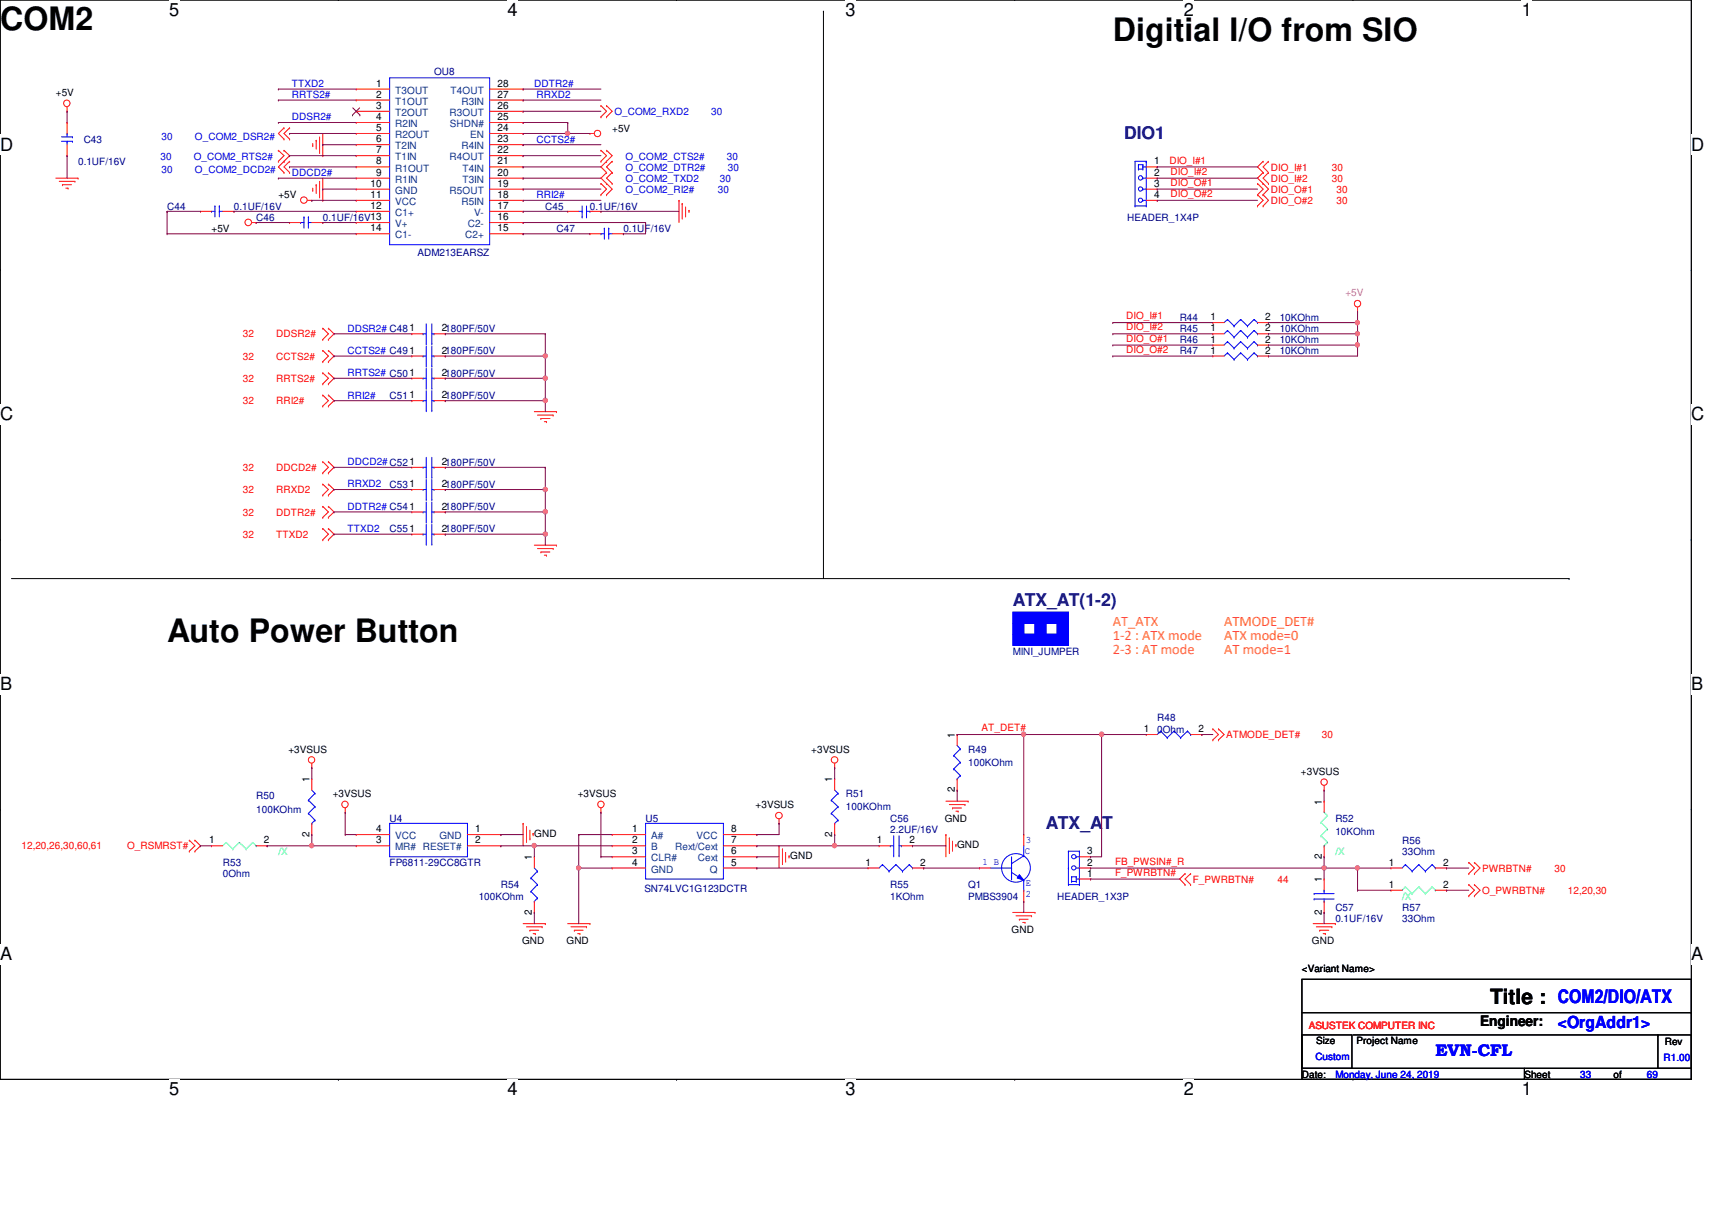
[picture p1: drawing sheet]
<svg xmlns="http://www.w3.org/2000/svg" width="297mm" height="210mm" viewBox="0 0 297 210" stroke-linecap="round" stroke-linejoin="round" font-family="sans-serif">
<path d="M0 0h293.5v187.2h-293.5z" fill="none" stroke="#000" stroke-width=".17"/>
<g fill="#fff">
<path d="M29.4 0h1.7v3.5h-1.7z"/>
<path d="M29.4 187.2h1.7v3.5h-1.7z"/>
</g>
<path d="M58.7 0h.1M58.7 187.2h.1" fill="none" stroke="#000" stroke-width=".17"/>
<g fill="#fff">
<path d="M88 0h1.8v3.5h-1.8z"/>
<path d="M88 187.2h1.8v3.5h-1.8z"/>
</g>
<path d="M117.4 0h.1M117.4 187.2h.1" fill="none" stroke="#000" stroke-width=".17"/>
<g fill="#fff">
<path d="M146.7 0h1.8v3.5h-1.8z"/>
<path d="M146.7 187.2h1.8v3.5h-1.8z"/>
</g>
<path d="M176.1 0h.1M176.1 187.2h.1" fill="none" stroke="#000" stroke-width=".17"/>
<g fill="#fff">
<path d="M205.4 0h1.7v3.5h-1.7z"/>
<path d="M205.4 187.2h1.7v3.5h-1.7z"/>
</g>
<path d="M234.7 0h.1M234.7 187.2h.1" fill="none" stroke="#000" stroke-width=".17"/>
<g fill="#fff">
<path d="M264.1 0h1.7v3.5h-1.7z"/>
<path d="M264.1 187.2h1.7v3.5h-1.7z"/>
<path d="M0 23.4h2.3v3.4h-2.3z"/>
<path d="M293.5 23.4h2.2v3.4h-2.2z"/>
<path d="M0 70.1h2.3v3.5h-2.3z"/>
<path d="M293.5 70.1h2.2v3.5h-2.2z"/>
</g>
<path d="M0 46.8h.1M293.5 46.8h.1" fill="none" stroke="#000" stroke-width=".17"/>
<g fill="#fff">
<path d="M0 117h2.1v3.4h-2.1z"/>
<path d="M293.5 117h2v3.4h-2z"/>
</g>
<path d="M0 93.6h.1M293.5 93.6h.1" fill="none" stroke="#000" stroke-width=".17"/>
<g fill="#fff">
<path d="M0 163.8h2.1v3.5h-2.1z"/>
<path d="M293.5 163.8h2v3.5h-2z"/>
</g>
<g fill="none" stroke="#000" stroke-width=".17">
<path d="M142.9 1.9h.1M142.9 1.9v98.5M2 100.4h270.2M272.2 100.4h.1M0 140.4h.1M293.5 140.4h.1M225.9 169.9h67.6v15.4h-67.6zM225.9 179.5h8.7v5.8h-8.7zM225.9 175.7h67.6M234.8 179.5h52.9M287.7 179.5h5.8v5.8h-5.8zM287.7 179.5h.1"/>
<path d="M293.5 175.7h.1M225.9 185.3h38.6v1.9h-38.6zM264.5 185.3h29v1.9h-29z"/>
</g>
<g fill="none" stroke="#f00" stroke-width=".17">
<path d="M11.6 19.3h.1M11.6 18.5v.8M104.3 18.3h.1M104.3 18.3l.9 1-.9 1M105.2 18.3h.1M105.2 18.3l1 1-1 1M9.7 30.9h3.8M10.3 31.5h2.7M10.8 32h.1M10.8 32h1.6M11.4 32.6h.4M11.6 27h.1"/>
<path d="M11.6 21.3h.1M11.6 21.3v1.9M11.6 25.1v1.9M11.8 32.6h.1M13 31.5h.1M13.5 30.9h.1M43.7 38.6h.7M44.4 38.6h.1M48.3 28h.1M48.3 26.1h.1M48.3 26.1l1 .9-1 1M49.3 28h.1"/>
<path d="M49.3 29.9h.1M49.3 26.1h.1M49.3 22.2h.1M49.3 24.1h.1M49.3 26.1l.9 .9-1.9 2 1 .9M49.3 22.2l-1 1 1 .9M50.2 28h.1M50.2 29.9h.1M50.2 22.2h.1M50.2 24.1h.1M50.2 38.6h.1M50.2 38.6h2"/>
<path d="M50.2 28l-.9 1 .9 .9M50.2 22.2l-.9 1 .9 .9M53.3 34.8h.8M54.1 34.8h.1M54.1 38.6h1.9M54.3 33h.1M54.3 25.3h.1M54.3 24.9v.4M54.3 32.6v.4M54.9 32h.1M54.9 24.3h.1M54.9 24.3v1.6"/>
<path d="M54.9 32v1.6M55.5 34.2h.1M55.5 26.5h.1M55.5 23.7v2.8M55.5 31.5v2.7M56 34.8h.1M56 27h.1M56 38.6h.1M56 23.2v3.8M56 30.9v3.9M102.4 23.2h.1M102.4 23.2h.7"/>
<path d="M104.3 20.3h.1M104.3 33.8h.1M104.3 31.8h.1M104.3 28h.1M104.3 26.1h.1M104.3 31.8l.9 1-.9 1M104.3 26.1l.9 .9-.9 1M105.2 29.9h.1M105.2 28h.1M105.2 31.8h.1M105.2 20.3h.1M105.2 33.8h.1"/>
<path d="M105.2 26.1h.1M105.2 31.8l1 1-1 1M105.2 26.1l1 .9-1.9 2 .9 .9M105.2 29.9l-.9 1 .9 .9M106.2 28h.1M106.2 29.9h.1M106.2 31.8h.1M106.2 28l-1 1 1 .9M106.2 29.9l-1 1 1 .9M117.8 34.8h.1M117.8 34.8v3.8M118.4 35.3h.1"/>
<path d="M118.4 35.3v2.7M119 37.5h.1M119 35.9v1.6M119.5 36.5h.1M119.5 36.5v.4M198.9 34.8h1.9M198.9 30.9h1.9M198.9 29h1.9M198.9 32.8h1.9M200.8 29h.1M200.8 30.9h.1M200.8 32.8h.1"/>
<path d="M200.8 34.8h.1M218.2 35.7h.1M218.2 33.8h.1M218.2 31.8h.1M218.2 33.8l1 1-1 .9M218.2 31.8l1 1-1 1M219.2 31.8h.1M219.2 29.9h.1M219.2 35.7h.1M219.2 33.8h.1M219.2 28h.1M219.2 29.9l-1 1 1 .9"/>
<path d="M219.2 33.8l.9 1-.9 .9M219.2 31.8l.9 1-.9 1M219.2 28l-1 1 1 .9M220.1 29.9h.1M220.1 31.8h.1M220.1 28h.1M220.1 29.9l-.9 1 .9 .9M220.1 28l-.9 1 .9 .9M56 56.9h.1M56 58.9h.1M56 56.9l1 1-1 1M57 58.9h.1"/>
<path d="M57 56.9h.1M57 56.9l1 1-1 1M102.4 40.6h.1M102.4 40.6h1.9M106.2 40.6h2M108.2 40.6h.1M210.4 57.9h.1M210.4 57.9h2M218.2 57.9h1.9M220.1 57.9h.1M235.5 54.1h.1M235.5 53.3v.8"/>
<path d="M56 60.8h.1M56 62.7h.1M56 64.7h.1M56 66.6h.1M56 68.5h.1M56 70.4h.1M56 60.8l1 1-1 .9M56 64.7l1 .9-1 1M56 68.5l1 1-1 .9M57 62.7h.1M57 60.8h.1M57 66.6h.1"/>
<path d="M57 64.7h.1M57 70.4h.1M57 68.5h.1M57 60.8l1 1-1 .9M57 64.7l1 .9-1 1M57 68.5l1 1-1 .9M92.7 71.4h3.9M93.3 72h2.7M93.8 72.6h.1M93.8 72.6h1.6M94.4 73.2h.4M94.8 73.2h.1"/>
<path d="M96 72h.1M96.6 71.4h.1M56 84h.1M56 85.9h.1M56 80.1h.1M56 82h.1M56 91.7h.1M56 93.6h.1M56 87.8h.1M56 89.7h.1M56 84l1 .9-1 1M56 80.1l1 1-1 .9"/>
<path d="M56 91.7l1 1-1 .9M56 87.8l1 1-1 .9M57 85.9h.1M57 84h.1M57 82h.1M57 80.1h.1M57 93.6h.1M57 91.7h.1M57 89.7h.1M57 87.8h.1M57 84l1 .9-1 1M57 80.1l1 1-1 .9"/>
<path d="M57 91.7l1 1-1 .9M57 87.8l1 1-1 .9M92.7 94.6h3.9M93.3 95.2h2.7M93.8 95.8h.1M93.8 95.8h1.6M94.4 96.3h.4M94.8 96.3h.1M96 95.2h.1M96.6 94.6h.1M54.1 133.2h.1M54.1 132.4v.8"/>
<path d="M144.8 133.2h.1M144.8 135.1h.1M144.8 132.4v.8M144.8 135.1v2M164.1 139h3.9M164.7 139.6h2.7M167.4 139.6h.1M168 139h.1M210.4 128.4h.1M210.4 126.4h.1M210.4 126.4l1 1-1 1M211.4 128.4h.1"/>
<path d="M211.4 126.4h.1M211.4 126.4l1 1-1 1M229.7 137.1h.1M229.7 136.3v.8M32.8 147.7h.1M32.8 145.8h.1M32.8 145.8l1 .9-1 1M33.8 145.8h.1M33.8 147.7h.1M33.8 145.8l1 .9-1 1M59.9 140.9h.1M59.9 140.2v.7"/>
<path d="M90.8 142.8h.1M90.8 142.8v3.9M91.4 143.4h.1M91.4 143.4v2.7M91.9 145.5h.1M91.9 144v1.5M92.5 144.6h.1M92.5 144.6v.4M92.7 148.6h.1M92.7 158.3h.1M92.7 148.6v2M92.7 156.4v1.9"/>
<path d="M104.3 140.9h.1M104.3 140.2v.7M135.2 142.8h.1M135.2 146.7h.1M135.2 142.1v.7M135.2 146.7v3.9M135.8 147.3h.1M135.8 147.3v2.7M136.3 149.4h.1M136.3 147.9v1.5M136.9 148.5h.1M136.9 148.5v.3"/>
<path d="M144.8 144.8h.1M144.8 142.8v2M164.1 144.8h.1M164.1 144.8v3.8M164.7 145.4h.1M164.7 145.4v2.7M165.3 147.5h.1M165.3 140.2h.1M165.3 145.9v1.6M165.3 140.2h1.5M165.9 146.5h.1M165.9 146.5v.4"/>
<path d="M165.9 140.7h.3M166.2 140.7h.1M175.7 158.3h3.9M176.3 158.9h2.7M176.9 159.5h.1M176.9 159.5h1.5M179 158.9h.1M179.6 158.3h.1M205.6 151.6h.1M205.6 153.5h.1M205.6 151.6l-.9 .9 .9 1M206.6 153.5h.1"/>
<path d="M206.6 151.6h.1M206.6 151.6l-1 .9 1 1M254.8 155.4h.1M254.8 153.5h.1M254.8 151.6h.1M254.8 149.6h.1M254.8 153.5l1 .9-1 1M254.8 149.6l1 1-1 1M255.8 155.4h.1M255.8 153.5h.1M255.8 151.6h.1M255.8 149.6h.1"/>
<path d="M255.8 153.5l1 .9-1 1M255.8 149.6l1 1-1 1M90.8 160.2h3.8M91.4 160.8h2.7M91.9 161.4h.1M91.9 161.4h1.6M92.5 162h.4M92.9 162h.1M94.1 160.8h.1M94.6 160.2h.1M98.5 160.2h3.9M99.1 160.8h2.7"/>
<path d="M99.6 161.4h.1M99.6 161.4h1.6M100.2 162h.4M100.6 162h.1M101.8 160.8h.1M102.4 160.2h.1M177.5 160h.3M177.8 160h.1M227.8 160.2h3.9M228.4 160.8h2.7M229 161.4h.1M229 161.4h1.5"/>
<path d="M229.6 162h.4M230 162h.1M231.1 160.8h.1M231.7 160.2h.1"/>
<circle cx="11.6" cy="17.9" r=".56"/>
<circle cx="43.1" cy="38.6" r=".57"/>
<circle cx="52.7" cy="34.7" r=".56"/>
<circle cx="103.7" cy="23.2" r=".56"/>
<circle cx="235.5" cy="52.7" r=".56"/>
<circle cx="54" cy="131.8" r=".56"/>
<circle cx="59.8" cy="139.5" r=".56"/>
<circle cx="104.3" cy="139.5" r=".56"/>
<circle cx="144.8" cy="131.8" r=".56"/>
<circle cx="229.7" cy="135.7" r=".56"/>
<circle cx="135.2" cy="141.5" r=".56"/>
</g>
<g fill="none" stroke="#00f" stroke-width=".17">
<path d="M10.7 24.5h1.9M10.7 23.7h1.9M11.6 23.2h.1M11.6 24.5h.1M11.6 23.2v.5M11.6 24.5v.6M12.6 24.5h.1M12.6 23.7h.1M52.2 38.6h.1M52.2 38.6h.5M52.7 37.6h.1M52.7 37.6v2"/>
<path d="M53.5 37.6h.1M53.5 38.6h.1M53.5 37.6v2M53.5 38.6h.6M104.9 39.6h.1M104.9 39.6v1.9M105.6 39.6h.1M105.6 39.6v1.9M196.9 35.7h.1M196.9 35.7h2M197.5 28.6h.1M197.5 29.3h.1"/>
<path d="M197.5 28.6v.7M197.5 28.6h.8M197.5 29.3h.8M198.3 28.6h.1M198.3 29.3h.1M198.3 29h.1M198.3 30.9h.1M198.3 32.8h.1M198.3 34.8h.1M198.3 28.6v.7M198.3 29h.6M198.3 30.9h.6"/>
<path d="M198.3 32.8h.6M198.3 34.8h.6M198.9 28h.1M198.9 35.7h.1M198.9 28h-2v7.7M198.9 28v7.7M104.3 40.6h.1M104.3 40.6h.6M105.6 40.6h.1M105.6 40.6h.6M213 57.3h.1M213 57.3l1.1 1.2"/>
<path d="M213 57.3l-.6 .6M214.1 58.5h.1M215.3 57.3h.1M215.3 57.3l1.1 1.2M215.3 57.3l-1.2 1.2M216.4 58.5h.1M217.6 57.3h.1M217.6 57.3l.6 .6M217.6 57.3l-1.2 1.2M218.2 57.9h.1M177.6 108.1h2v1.9h-2zM181.5 108.1h1.9v1.9h-1.9z"/>
<path d="M144.2 138.8h.1M144.2 138.8l1.2 1.2M144.8 137.1l.6 .5M145.4 137.6h.1M145.4 140h.1M145.4 140l-1.2 1.1M145.4 137.6l-1.2 1.2M92.1 154.6h.1M92.1 152.3h.1M92.1 154.6l1.2 1.2M92.1 152.3l1.2 1.2M92.7 156.4h.1"/>
<path d="M92.7 150.6l.6 .5M93.3 155.8h.1M93.3 151.1h.1M93.3 153.5h.1M93.3 155.8l-.6 .6M93.3 153.5l-1.2 1.1M93.3 151.1l-1.2 1.2M144.2 141.1h.1M144.2 141.1l1.2 1.2M144.8 142.8h.1M145.4 142.3h.1M145.4 142.3l-.6 .5"/>
<circle cx="197.9" cy="30.9" r=".38"/>
<circle cx="197.9" cy="32.8" r=".37"/>
<circle cx="197.9" cy="34.7" r=".37"/>
</g>
<path d="M175.7 106.2h9.7v1.9h-9.7z" fill-rule="evenodd" fill="#00f"/>
<path d="M175.7 106.2h9.7v1.9h-9.7z" fill="none" stroke="#00f" stroke-width=".17"/>
<path d="M175.7 110h9.7v2h-9.7z" fill-rule="evenodd" fill="#00f"/>
<path d="M175.7 110h9.7v2h-9.7z" fill="none" stroke="#00f" stroke-width=".17"/>
<path d="M183.4 108.1h2v1.9h-2z" fill-rule="evenodd" fill="#00f"/>
<path d="M183.4 108.1h2v1.9h-2z" fill="none" stroke="#00f" stroke-width=".17"/>
<path d="M175.7 108.1h1.9v1.9h-1.9z" fill-rule="evenodd" fill="#00f"/>
<path d="M175.7 108.1h1.9v1.9h-1.9z" fill="none" stroke="#00f" stroke-width=".17"/>
<path d="M179.6 108.1h1.9v1.9h-1.9z" fill-rule="evenodd" fill="#00f"/>
<g fill="none" stroke="#00f" stroke-width=".17">
<path d="M67.6 13.5h17.4v29h-17.4zM36.7 36.7h.1M36.7 36.7h.6M37.3 35.7h.1M37.3 35.7v1.9M38.1 35.7h.1M38.1 36.7h.1M38.1 35.7v1.9M38.1 36.7h.5M100.4 36.7h.6M101 37.6h.1M101 36.7h.1"/>
<path d="M101 35.7v1.9M101.8 37.6h.1M101.8 36.7h.6M101.8 35.7v1.9M102.4 36.7h.1M73.4 57.9h.1M73.4 57.9h.6M74 59.6h.1M74 56.2v3.4M74.9 59.6h.1M74.9 56.2v3.4M74.9 57.9h.4"/>
<path d="M75.3 57.9h.1M213 59.3h.1M213 55.4h.1M213 59.3l1.1 1.1M213 59.3l-.6 .6M213 55.4l1.1 1.2M213 55.4l-.6 .6M214.1 56.6h.1M215.3 59.3h.1M215.3 55.4h.1M215.3 59.3l1.1 1.1M215.3 59.3l-1.2 1.1"/>
<path d="M215.3 55.4l1.1 1.2M215.3 55.4l-1.2 1.2M216.4 56.6h.1M217.6 59.3h.1M217.6 55.4h.1M217.6 59.3l.6 .6M217.6 59.3l-1.2 1.1M217.6 55.4l.6 .6M217.6 55.4l-1.2 1.2M218.2 59.9h.1M218.2 56h.1M73.4 61.8h.1"/>
<path d="M73.4 69.5h.1M73.4 61.8h.6M73.4 69.5h.6M74 63.5h.1M74 71.2h.1M74 60v3.5M74 67.8v3.4M74 79.3v3.5M74.9 63.5h.1M74.9 71.2h.1M74.9 60v3.5M74.9 67.8v3.4"/>
<path d="M74.9 79.3v3.5M74.9 61.8h.4M74.9 69.5h.4M75.3 61.8h.1M75.3 69.5h.1M213 61.2h.1M213 61.2l1.1 1.2M213 61.2l-.6 .6M214.1 62.4h.1M214.1 60.4h.1M215.3 61.2h.1M215.3 61.2l1.1 1.2"/>
<path d="M215.3 61.2l-1.2 1.2M216.4 62.4h.1M216.4 60.4h.1M217.6 61.2h.1M217.6 61.2l.6 .6M217.6 61.2l-1.2 1.2M218.2 61.8h.1M73.4 81.1h.1M73.4 88.8h.1M73.4 84.9h.1M73.4 92.7h.1M73.4 81.1h.6"/>
<path d="M73.4 88.8h.6M73.4 84.9h.6M73.4 92.7h.6M74 82.8h.1M74 90.6h.1M74 86.7h.1M74 94.4h.1M74 83.2v3.5M74 87.1v3.5M74 90.9v3.5M74.9 82.8h.1M74.9 90.6h.1"/>
<path d="M74.9 86.7h.1M74.9 94.4h.1M74.9 83.2v3.5M74.9 87.1v3.5M74.9 90.9v3.5M74.9 81.1h.4M74.9 88.8h.4M74.9 84.9h.4M74.9 92.7h.4M75.3 81.1h.1M75.3 88.8h.1M75.3 84.9h.1"/>
<path d="M75.3 92.7h.1M179.6 108.1h1.9v1.9h-1.9zM53.5 138.8h.1M53.5 138.8l1.1 1.2M54.1 137.1l.5 .5M54.6 137.6h.1M54.6 140h.1M54.6 140l-1.1 1.1M54.6 137.6l-1.1 1.2M165.5 133.4h.1M165.5 131.1h.1M165.5 133.4l1.1 1.1"/>
<path d="M165.5 131.1l1.1 1.1M166.1 135.1h.1M166.1 129.3l.5 .6M166.6 134.5h.1M166.6 129.9h.1M166.6 132.2h.1M166.6 134.5l-.5 .6M166.6 132.2l-1.1 1.2M166.6 129.9l-1.1 1.2M201.4 126.8h.1M201.4 126.8l1.1 1.2M201.4 126.8l-.6 .6"/>
<path d="M202.5 128h.1M203.7 126.8h.1M203.7 126.8l1.1 1.2M203.7 126.8l-1.2 1.2M204.8 128h.1M206 126.8h.1M206 126.8l.6 .6M206 126.8l-1.2 1.2M206.6 127.4h.1M53.5 141.1h.1M53.5 141.1l1.1 1.2M54.1 142.8h.1"/>
<path d="M54.6 142.3h.1M54.6 142.3l-.5 .5M67.6 142.8h13.5v5.8h-13.5zM153.1 150h.1M153.1 150l1.2 1.1M153.1 150l-.6 .6M154.3 151.1h.1M154.5 146.7h.1M154.5 146.7h.6M155.1 148.5h.1M155.1 145v3.5M155.4 150h.1"/>
<path d="M155.4 150l1.2 1.1M155.4 150l-1.1 1.1M156 148.5h.1M156 145v3.5M156 146.7h.4M156.4 146.7h.1M156.6 151.1h.1M157.8 150h.1M157.8 150l.5 .6M157.8 150l-1.2 1.1M158.3 150.6h.1M171.8 150.6h3.7"/>
<path d="M175.5 150.6h.1M175.5 152.5h.1M175.5 149.8h.1M175.5 148.6v3.9M175.5 151.3l2.1 1.4M177.6 148.5h.1M177.6 152.7h.1M177.6 154.4h.1M177.6 146.7v1.8M177.6 152.7v1.7M177.6 148.5l-2.1 1.3M228 155h.1"/>
<path d="M228 156h.1M228 155h3.5M228 156h3.5M229.7 154.4h.1M229.7 156.4h.1M229.7 154.4v.6M229.7 156v.4M243.8 150h.1M243.8 150l1.2 1.1M243.8 150l-.5 .6M245 151.1h.1M246.2 150h.1"/>
<path d="M246.2 150l1.1 1.1M246.2 150l-1.2 1.1M247.3 151.1h.1M248.5 150h.1M248.5 150l.5 .6M248.5 150l-1.2 1.1M249 150.6h.1"/>
<circle cx="176.3" cy="150.6" r="2.49"/>
</g>
<g fill="none" stroke="#f00" stroke-width=".17">
<path d="M61.8 15.5h.1M61.8 17.4h.1M61.8 19.3h.1M61.8 15.5h5.8M61.8 17.4h5.8M61.8 19.3h5.8M85 15.5h5.8M85 17.4h5.8M85 19.3h5.8M90.8 19.3h.1M90.8 17.4h.1M90.8 15.5h.1"/>
<path d="M34.8 36.7h.1M34.8 36.7h1.9M38.6 36.7h2M40.6 36.7h.1M61.8 21.3h.1M61.8 23.2h.1M61.8 25.1h.1M61.8 27h.1M61.8 29h.1M61.8 30.9h.1M61.8 32.8h.1M61.8 34.8h.1"/>
<path d="M61.8 36.7h.1M61.8 38.6h.1M61.8 21.3h5.8M61.8 23.2h5.8M61.8 25.1h5.8M61.8 27h5.8M61.8 29h5.8M61.8 30.9h5.8M61.8 32.8h5.8M61.8 34.8h5.8M61.8 36.7h5.8M61.8 38.6h5.8"/>
<path d="M85 21.3h5.8M85 23.2h5.8M85 25.1h5.8M85 27h5.8M85 29h5.8M85 30.9h5.8M85 32.8h5.8M85 34.8h5.8M85 36.7h5.8M85 38.6h5.8M90.8 38.6h.1M90.8 36.7h.1"/>
<path d="M90.8 34.8h.1M90.8 32.8h.1M90.8 30.9h.1M90.8 29h.1M90.8 27h.1M90.8 25.1h.1M90.8 23.2h.1M90.8 21.3h.1M98.5 36.7h.1M98.5 36.7h1.9M102.4 36.7h1.9M104.3 36.7h.1"/>
<path d="M61.8 40.6h.1M61.8 40.6h5.8M71.5 57.9h.1M71.5 57.9h1.9M75.3 57.9h2M77.3 57.9h.1M85 40.6h5.8M90.8 40.6h.1M210.4 59.9h.1M210.4 56h.1M210.4 59.9h2M210.4 56h2"/>
<path d="M218.2 59.9h1.9M218.2 56h1.9M220.1 59.9h.1M220.1 56h.1M71.5 61.8h.1M71.5 69.5h.1M71.5 61.8h1.9M71.5 69.5h1.9M75.3 61.8h2M75.3 69.5h2M77.3 61.8h.1M77.3 69.5h.1"/>
<path d="M210.4 61.8h.1M210.4 61.8h2M218.2 61.8h1.9M220.1 61.8h.1M71.5 81.1h.1M71.5 88.8h.1M71.5 84.9h.1M71.5 92.7h.1M71.5 81.1h1.9M71.5 88.8h1.9M71.5 84.9h1.9M71.5 92.7h1.9"/>
<path d="M75.3 81.1h2M75.3 88.8h2M75.3 84.9h2M75.3 92.7h2M77.3 81.1h.1M77.3 88.8h.1M77.3 84.9h.1M77.3 92.7h.1M54.1 135.1h.1M54.1 135.1v2M166.1 127.4h.1M166.1 137.1h.1"/>
<path d="M166.1 127.4v1.9M166.1 135.1v2M198.9 127.4h.1M198.9 127.4h1.9M206.6 127.4h1.9M208.5 127.4h.1M229.7 139h.1M229.7 139v1.9M36.7 146.7h.1M36.7 146.7h1.9M44.4 146.7h2M46.4 146.7h.1"/>
<path d="M54.1 144.8h.1M54.1 142.8v2M61.8 146.7h.1M61.8 144.8h.1M61.8 144.8h5.8M61.8 146.7h5.8M81.1 144.8h5.8M81.1 146.7h5.8M86.9 144.8h.1M86.9 146.7h.1M150.6 150.6h.1M150.6 150.6h1.9"/>
<path d="M152.5 146.7h.1M152.5 146.7h2M156.4 146.7h1.9M158.3 146.7h.1M158.3 150.6h2M160.3 150.6h.1M229.7 148.6h.1M229.7 152.5h.1M229.7 158.3h.1M229.7 146.7v1.9M229.7 152.5v1.9M229.7 156.4v1.9"/>
<path d="M241.3 154.4h.1M241.3 150.6h.1M241.3 154.4h2M241.3 150.6h2M249 154.4h2M249 150.6h2M251 154.4h.1M251 150.6h.1"/>
</g>
<path d="M61.2 19.9h.1M61.2 18.7l1.2 1.2M62.4 18.7l-1.2 1.2M62.4 19.9h.1" fill="none" stroke="#7f4000" stroke-width=".17"/>
<g fill="none" stroke="#00ff7f" stroke-width=".17">
<path d="M39.2 146.1h.1M39.2 146.1l1.2 1.2M39.2 146.1l-.6 .6M40.4 147.3h.1M41.5 146.1h.1M41.5 146.1l1.2 1.2M41.5 146.1l-1.1 1.2M42.7 147.3h.1M43.9 146.1h.1M43.9 146.1l.5 .6M43.9 146.1l-1.2 1.2M44.4 146.7h.1"/>
<path d="M229.2 145h.1M229.2 142.7h.1M229.2 145l1.1 1.1M229.2 142.7l1.1 1.1M229.7 146.7h.1M229.7 140.9l.6 .6M230.3 146.1h.1M230.3 141.5h.1M230.3 143.8h.1M230.3 146.1l-.6 .6M230.3 143.8l-1.1 1.2M230.3 141.5l-1.1 1.2"/>
<path d="M243.8 153.8h.1M243.8 153.8l1.2 1.2M243.8 153.8l-.5 .6M245 155h.1M246.2 153.8h.1M246.2 153.8l1.1 1.2M246.2 153.8l-1.2 1.2M247.3 155h.1M248.5 153.8h.1M248.5 153.8l.5 .6M248.5 153.8l-1.2 1.2M249 154.4h.1"/>
</g>
<path d="M176.9 151.7l.7 1-1.1-.4z" fill="#00f"/>
<g fill="none" stroke="#00f" stroke-width=".17">
<path d="M73.4 65.6h.1M73.4 65.6h.6M74 67.4h.1M74 63.9v3.5M74.9 67.4h.1M74.9 63.9v3.5M74.9 65.6h.4M75.3 65.6h.1M112 142.8h13.5v9.7h-13.5zM176.9 151.7l.7 1-1.1-.4zM185.4 153.5h.1M185.4 147.7h.1"/>
<path d="M185.4 150.6h.1M185.4 153.5h1.9M185.4 147.7v5.8M185.4 147.7h1.9M185.9 152.1h.1M185.9 152.9h.1M185.9 152.9h.8M185.9 152.1h.8M185.9 152.1v.8M186.7 148.6h.1M186.7 152.9h.1M186.7 152.1h.1"/>
<path d="M186.7 148.6h.6M186.7 152.5h.6M186.7 152.1v.8M186.7 150.6h.6M187.3 153.5h.1M187.3 147.7h.1M187.3 152.5h.1M187.3 150.6h.1M187.3 147.7v5.8"/>
<circle cx="186.3" cy="148.6" r=".37"/>
<circle cx="186.3" cy="150.6" r=".37"/>
</g>
<g fill="none" stroke="#f00" stroke-width=".17">
<path d="M71.5 65.6h.1M71.5 65.6h1.9M75.3 65.6h2M77.3 65.6h.1M106.2 144.8h.1M106.2 146.7h.1M106.2 148.6h.1M106.2 150.6h.1M106.2 150.6h5.8M106.2 148.6h5.8M106.2 144.8h5.8M106.2 146.7h5.8"/>
<path d="M125.5 150.6h5.8M125.5 148.6h5.8M125.5 144.8h5.8M125.5 146.7h5.8M131.3 150.6h.1M131.3 148.6h.1M131.3 146.7h.1M131.3 144.8h.1M169.9 150.6h.1M169.9 150.6h1.9M177.6 144.8h.1M177.6 156.4h.1"/>
<path d="M177.6 144.8v1.9M177.6 154.4v2M187.3 150.6h1.9M187.3 152.5h1.9M187.3 148.6h1.9M189.2 150.6h.1M189.2 152.5h.1M189.2 148.6h.1"/>
</g>
<path d="M193.1 57.9h.1M193.1 57.9h17.3M235.5 59.9h.1M235.5 54.1h.1M235.5 57.9h.1M235.5 54.1v1.9M235.5 57.9v3.9" fill="none" stroke="#7f0040" stroke-width=".17"/>
<circle cx="235.5" cy="59.8" r=".38" fill="#f0f"/>
<circle cx="235.5" cy="59.8" r=".38" fill="none" stroke="#f0f" stroke-width=".17"/>
<circle cx="235.5" cy="57.9" r=".37" fill="#f0f"/>
<circle cx="235.5" cy="57.9" r=".37" fill="none" stroke="#f0f" stroke-width=".17"/>
<path d="M193.1 56h.1M193.1 59.9h.1M193.1 56h17.3M193.1 59.9h17.3M220.1 56h.1M220.1 56h15.4M235.5 56h.1M235.5 56v1.9M220.1 61.8h.1M220.1 61.8h15.4" fill="none" stroke="#7f0040" stroke-width=".17"/>
<circle cx="235.5" cy="56" r=".38" fill="#f0f"/>
<circle cx="235.5" cy="56" r=".38" fill="none" stroke="#f0f" stroke-width=".17"/>
<g fill="none" stroke="#7f0040" stroke-width=".17">
<path d="M11.6 19.3h.1M11.6 19.3v2M48.3 15.5h.1M48.3 17.4h.1M48.3 17.4h13.5M48.3 15.5h13.5M90.8 17.4h.1M90.8 15.5h.1M90.8 19.3h.1M90.8 17.4h13.5M90.8 15.5h13.5M90.8 19.3h13.5"/>
<path d="M11.6 27h.1M11.6 27v3.9M29 36.7h.1M29 36.7h5.8M29 36.7v3.9M40.6 36.7h.1M40.6 36.7h21.2M44.4 38.6h.1M44.4 38.6h5.8M48.3 21.3h.1M48.3 30.9h.1M48.3 30.9h13.5"/>
<path d="M48.3 21.3h13.5M50.2 29h.1M50.2 27h.1M50.2 23.2h.1M50.2 29h11.6M50.2 27h11.6M50.2 23.2h11.6M54.1 34.8h.1M54.1 34.8h7.7M56 32.8h.1M56 25.1h.1M56 38.6h.1"/>
<path d="M56 32.8h5.8M56 25.1h5.8M56 38.6h5.8M90.8 29h.1M90.8 32.8h.1M90.8 34.8h.1M90.8 30.9h.1M90.8 36.7h.1M90.8 27h.1M90.8 23.2h.1M90.8 25.1h.1M90.8 38.6h.1"/>
<path d="M90.8 21.3h.1M90.8 29h13.5M90.8 30.9h13.5M90.8 32.8h13.5M90.8 34.8h13.5M90.8 21.3h7.7M90.8 36.7h7.7M90.8 25.1h13.5M90.8 38.6h21.2M90.8 27h13.5M90.8 23.2h11.6M98.5 23.2h.1"/>
<path d="M104.3 36.7h.1M104.3 36.7h13.5M112 38.6h.1M112 38.6v2h-3.8M200.8 29h.1M200.8 30.9h.1M200.8 32.8h.1M200.8 34.8h.1M200.8 29h17.4M200.8 30.9h17.4M200.8 32.8h17.4M200.8 34.8h17.4"/>
<path d="M29 40.6h.1M29 40.6h32.8M58 57.9h.1M58 57.9h13.5M90.8 40.6h.1M90.8 40.6h11.6M108.2 40.6h.1M220.1 59.9h.1M220.1 57.9h.1M220.1 59.9h15.4M220.1 57.9h15.4M58 65.6h.1"/>
<path d="M58 69.5h.1M58 61.8h.1M58 61.8h13.5M58 65.6h13.5M58 69.5h13.5M193.1 61.8h.1M193.1 61.8h17.3M58 88.8h.1M58 81.1h.1M58 84.9h.1M58 92.7h.1M58 88.8h13.5"/>
<path d="M58 81.1h13.5M58 84.9h13.5M58 92.7h13.5"/>
</g>
<circle cx="98.5" cy="23.1" r=".37" fill="#f0f"/>
<circle cx="98.5" cy="23.1" r=".37" fill="none" stroke="#f0f" stroke-width=".17"/>
<path d="M98.5 21.3h.1M98.5 21.3v1.9M94.6 57.9h.1M94.6 57.9v3.9M77.3 65.6h.1M77.3 69.5h.1M77.3 65.6h17.3M77.3 69.5h17.3M94.6 69.5h.1M94.6 69.5v1.9" fill="none" stroke="#7f0040" stroke-width=".17"/>
<circle cx="94.6" cy="69.5" r=".38" fill="#f0f"/>
<circle cx="94.6" cy="69.5" r=".38" fill="none" stroke="#f0f" stroke-width=".17"/>
<path d="M77.3 61.8h.1M77.3 61.8h17.3M94.6 61.8h.1M94.6 61.8v3.8" fill="none" stroke="#7f0040" stroke-width=".17"/>
<circle cx="94.6" cy="61.7" r=".37" fill="#f0f"/>
<circle cx="94.6" cy="61.7" r=".37" fill="none" stroke="#f0f" stroke-width=".17"/>
<path d="M94.6 65.6h.1M94.6 65.6v3.9" fill="none" stroke="#7f0040" stroke-width=".17"/>
<circle cx="94.6" cy="65.6" r=".38" fill="#f0f"/>
<circle cx="94.6" cy="65.6" r=".38" fill="none" stroke="#f0f" stroke-width=".17"/>
<path d="M77.3 57.9h.1M77.3 57.9h17.3M94.6 92.7h.1M94.6 92.7v1.9" fill="none" stroke="#7f0040" stroke-width=".17"/>
<circle cx="94.6" cy="92.6" r=".37" fill="#f0f"/>
<circle cx="94.6" cy="92.6" r=".37" fill="none" stroke="#f0f" stroke-width=".17"/>
<path d="M94.6 81.1h.1M94.6 81.1v3.8" fill="none" stroke="#7f0040" stroke-width=".17"/>
<circle cx="94.6" cy="84.9" r=".38" fill="#f0f"/>
<circle cx="94.6" cy="84.9" r=".38" fill="none" stroke="#f0f" stroke-width=".17"/>
<path d="M77.3 84.9h.1M77.3 88.8h.1M77.3 84.9h17.3M94.6 84.9h.1M94.6 84.9v3.9h-17.3" fill="none" stroke="#7f0040" stroke-width=".17"/>
<circle cx="94.6" cy="88.8" r=".38" fill="#f0f"/>
<circle cx="94.6" cy="88.8" r=".38" fill="none" stroke="#f0f" stroke-width=".17"/>
<g fill="none" stroke="#7f0040" stroke-width=".17">
<path d="M77.3 92.7h.1M77.3 81.1h.1M77.3 81.1h17.3M94.6 88.8h.1M94.6 88.8v3.9h-17.3M54.1 133.2h.1M54.1 133.2v1.9M229.7 137.1h.1M229.7 137.1v1.9M34.8 146.7h.1M34.8 146.7h1.9M46.4 146.7h.1"/>
<path d="M54.1 144.8h.1M54.1 144.8v1.9h-7.7M229.7 158.3h.1M229.7 158.3v1.9"/>
</g>
<circle cx="54.1" cy="146.7" r=".38" fill="#f0f"/>
<circle cx="54.1" cy="146.7" r=".38" fill="none" stroke="#f0f" stroke-width=".17"/>
<path d="M54.1 146.7h.1M54.1 146.7h7.7M59.9 144.8h.1M59.9 140.9h.1M59.9 144.8h1.9M59.9 140.9v3.9M86.9 144.8h.1M86.9 146.7h.1M86.9 144.8h3.9M86.9 146.7h5.8M92.7 146.7h.1M92.7 146.7v1.9" fill="none" stroke="#7f0040" stroke-width=".17"/>
<circle cx="92.7" cy="146.7" r=".38" fill="#f0f"/>
<circle cx="92.7" cy="146.7" r=".38" fill="none" stroke="#f0f" stroke-width=".17"/>
<path d="M92.7 146.7h.1M92.7 158.3h.1M92.7 146.7h13.5M92.7 158.3v1.9M100.4 144.8h.1M100.4 144.8h5.8M100.4 144.8v5.8" fill="none" stroke="#7f0040" stroke-width=".17"/>
<circle cx="100.4" cy="150.6" r=".37" fill="#f0f"/>
<circle cx="100.4" cy="150.6" r=".37" fill="none" stroke="#f0f" stroke-width=".17"/>
<g fill="none" stroke="#7f0040" stroke-width=".17">
<path d="M144.8 133.2h.1M144.8 133.2v1.9M100.4 150.6h.1M100.4 150.6h5.8M100.4 150.6v9.6M104.3 148.6h.1M104.3 140.9h.1M104.3 148.6h1.9M104.3 140.9v7.7M131.3 144.8h.1M131.3 146.7h.1M131.3 146.7h21.2"/>
<path d="M135.2 142.8h.1M135.2 142.8v2h-3.9M144.8 144.8h.1M144.8 146.7h.1M144.8 144.8v1.9"/>
</g>
<circle cx="144.8" cy="146.7" r=".38" fill="#f0f"/>
<circle cx="144.8" cy="146.7" r=".38" fill="none" stroke="#f0f" stroke-width=".17"/>
<path d="M177.6 127.4h.1M177.6 127.4v17.4M131.3 148.6h.1M131.3 150.6h.1M131.3 148.6h3.9M131.3 150.6h19.3M158.3 146.7h.1M158.3 146.7h5.8M160.3 150.6h.1M160.3 150.6h9.6M177.6 156.4h.1M177.6 156.4v1.9" fill="none" stroke="#7f0040" stroke-width=".17"/>
<circle cx="177.6" cy="127.4" r=".38" fill="#f0f"/>
<circle cx="177.6" cy="127.4" r=".38" fill="none" stroke="#f0f" stroke-width=".17"/>
<path d="M191.1 127.4h.1M191.1 127.4v21.2h-1.9M189.2 148.6h.1" fill="none" stroke="#7f0040" stroke-width=".17"/>
<circle cx="191.1" cy="127.4" r=".38" fill="#f0f"/>
<circle cx="191.1" cy="127.4" r=".38" fill="none" stroke="#f0f" stroke-width=".17"/>
<path d="M189.2 150.6h.1M189.2 150.6h40.5" fill="none" stroke="#7f0040" stroke-width=".17"/>
<circle cx="229.7" cy="150.6" r=".37" fill="#f0f"/>
<circle cx="229.7" cy="150.6" r=".37" fill="none" stroke="#f0f" stroke-width=".17"/>
<path d="M229.7 148.6h.1M229.7 150.6h.1M229.7 148.6v2M229.7 150.6h5.8" fill="none" stroke="#7f0040" stroke-width=".17"/>
<circle cx="235.5" cy="150.6" r=".37" fill="#f0f"/>
<circle cx="235.5" cy="150.6" r=".37" fill="none" stroke="#f0f" stroke-width=".17"/>
<g fill="none" stroke="#7f0040" stroke-width=".17">
<path d="M166.1 137.1h.1M166.1 127.4h.1M166.1 137.1v1.9M166.1 127.4h32.8M177.6 127.4h.1M191.1 127.4h.1M208.5 127.4h.1M208.5 127.4h1.9M189.2 152.5h.1M189.2 152.5h15.5M229.7 150.6h.1M229.7 150.6v1.9"/>
<path d="M235.5 154.4h.1M235.5 150.6h.1M235.5 154.4h5.8M235.5 150.6v3.8M235.5 150.6h5.8M251 150.6h.1M251 154.4h.1M251 154.4h3.8M251 150.6h3.8"/>
</g>
<circle cx="235.5" cy="59.8" r=".38" fill="#f0f"/>
<circle cx="235.5" cy="59.8" r=".38" fill="none" stroke="#f0f" stroke-width=".17"/>
<circle cx="235.5" cy="57.9" r=".37" fill="#f0f"/>
<circle cx="235.5" cy="57.9" r=".37" fill="none" stroke="#f0f" stroke-width=".17"/>
<circle cx="235.5" cy="56" r=".38" fill="#f0f"/>
<circle cx="235.5" cy="56" r=".38" fill="none" stroke="#f0f" stroke-width=".17"/>
<circle cx="98.5" cy="23.1" r=".37" fill="#f0f"/>
<circle cx="98.5" cy="23.1" r=".37" fill="none" stroke="#f0f" stroke-width=".17"/>
<circle cx="94.6" cy="69.5" r=".38" fill="#f0f"/>
<circle cx="94.6" cy="69.5" r=".38" fill="none" stroke="#f0f" stroke-width=".17"/>
<circle cx="94.6" cy="61.7" r=".37" fill="#f0f"/>
<circle cx="94.6" cy="61.7" r=".37" fill="none" stroke="#f0f" stroke-width=".17"/>
<circle cx="94.6" cy="65.6" r=".38" fill="#f0f"/>
<circle cx="94.6" cy="65.6" r=".38" fill="none" stroke="#f0f" stroke-width=".17"/>
<circle cx="94.6" cy="92.6" r=".37" fill="#f0f"/>
<circle cx="94.6" cy="92.6" r=".37" fill="none" stroke="#f0f" stroke-width=".17"/>
<circle cx="94.6" cy="84.9" r=".38" fill="#f0f"/>
<circle cx="94.6" cy="84.9" r=".38" fill="none" stroke="#f0f" stroke-width=".17"/>
<circle cx="94.6" cy="88.8" r=".38" fill="#f0f"/>
<circle cx="94.6" cy="88.8" r=".38" fill="none" stroke="#f0f" stroke-width=".17"/>
<circle cx="54.1" cy="146.7" r=".38" fill="#f0f"/>
<circle cx="54.1" cy="146.7" r=".38" fill="none" stroke="#f0f" stroke-width=".17"/>
<circle cx="92.7" cy="146.7" r=".38" fill="#f0f"/>
<circle cx="92.7" cy="146.7" r=".38" fill="none" stroke="#f0f" stroke-width=".17"/>
<circle cx="100.4" cy="150.6" r=".37" fill="#f0f"/>
<circle cx="100.4" cy="150.6" r=".37" fill="none" stroke="#f0f" stroke-width=".17"/>
<circle cx="144.8" cy="146.7" r=".38" fill="#f0f"/>
<circle cx="144.8" cy="146.7" r=".38" fill="none" stroke="#f0f" stroke-width=".17"/>
<circle cx="177.6" cy="127.4" r=".38" fill="#f0f"/>
<circle cx="177.6" cy="127.4" r=".38" fill="none" stroke="#f0f" stroke-width=".17"/>
<circle cx="191.1" cy="127.4" r=".38" fill="#f0f"/>
<circle cx="191.1" cy="127.4" r=".38" fill="none" stroke="#f0f" stroke-width=".17"/>
<circle cx="229.7" cy="150.6" r=".37" fill="#f0f"/>
<circle cx="229.7" cy="150.6" r=".37" fill="none" stroke="#f0f" stroke-width=".17"/>
<circle cx="235.5" cy="150.6" r=".37" fill="#f0f"/>
<circle cx="235.5" cy="150.6" r=".37" fill="none" stroke="#f0f" stroke-width=".17"/>
<g font-size="5.6">
<text x="0" y="5.2">COM2</text>
<text x="193.1" y="7.1">Digitial I/O from SIO</text>
<text x="29" y="111.3">Auto Power Button</text>
</g>
<text font-size="3.6" x="258.5" y="174.2">Title : COM2/DIO/ATX</text>
<g font-size="3.1">
<text x="29.4" y="2.8">5</text>
<text x="88.1" y="2.8">4</text>
<text x="146.7" y="2.8">3</text>
<text x="205.4" y="2.8">2</text>
<text x="264.1" y="2.8">1</text>
<text x="0" y="26.2">D</text>
<text x="293.5" y="26.2">D</text>
<text x="0" y="72.9">C</text>
<text x="293.5" y="72.9">C</text>
<text x="0" y="119.8">B</text>
<text x="293.5" y="119.8">B</text>
<text x="0" y="166.6">A</text>
<text x="293.5" y="166.6">A</text>
<text x="29.4" y="190">5</text>
<text x="88.1" y="190">4</text>
<text x="146.7" y="190">3</text>
<text x="205.4" y="190">2</text>
<text x="264.1" y="190">1</text>
</g>
<g font-size="3" fill="#00007f">
<text x="195" y="24.1">DIO1</text>
<text x="175.7" y="105.2">ATX_AT(1-2)</text>
<text x="181.5" y="143.8">ATX_AT</text>
</g>
<g font-size="2.9" fill="#00f">
<text x="270.3" y="178.4">&lt;OrgAddr1&gt;</text>
<text x="249" y="183.2">EVN-CFL</text>
</g>
<g font-size="2.5" fill="#ff7f00">
<text x="193.1" y="108.5">AT_ATX</text>
<text x="193.1" y="111">1-2 : ATX mode</text>
<text x="193.1" y="113.5">2-3 : AT mode</text>
<text x="212.4" y="108.5">ATMODE_DET#</text>
<text x="212.4" y="111">ATX mode=0</text>
<text x="212.4" y="113.5">AT mode=1</text>
</g>
<text font-size="2.5" x="256.8" y="178">Engineer:</text>
<g font-size="1.7">
<text x="9.7" y="16.7">+5V</text>
<text x="65.3" y="15">1</text>
<text x="65.3" y="16.9">2</text>
<text x="86.3" y="16.9">27</text>
<text x="86.3" y="15">28</text>
<text x="65.3" y="18.9">3</text>
<text x="65.3" y="20.8">4</text>
<text x="65.3" y="22.7">5</text>
<text x="86.3" y="22.7">24</text>
<text x="86.3" y="20.8">25</text>
<text x="86.3" y="18.9">26</text>
<text x="106.2" y="22.9">+5V</text>
<text x="65.3" y="24.7">6</text>
<text x="65.3" y="26.6">7</text>
<text x="65.3" y="28.5">8</text>
<text x="86.3" y="28.5">21</text>
<text x="86.3" y="26.6">22</text>
<text x="86.3" y="24.7">23</text>
<text x="200.2" y="28.5">1</text>
<text x="48.3" y="34.4">+5V</text>
<text x="64.3" y="32.4">10</text>
<text x="64.3" y="34.3">11</text>
<text x="65.3" y="30.5">9</text>
<text x="86.3" y="34.3">18</text>
<text x="86.3" y="32.4">19</text>
<text x="86.3" y="30.5">20</text>
<text x="200.2" y="30.5">2</text>
<text x="200.2" y="32.4">3</text>
<text x="200.2" y="34.3">4</text>
<text x="36.7" y="40.2">+5V</text>
<text x="64.3" y="36.2">12</text>
<text x="64.3" y="40.1">14</text>
<text x="86.3" y="40.1">15</text>
<text x="86.3" y="38.2">16</text>
<text x="86.3" y="36.2">17</text>
<text x="76.7" y="57.5">2180PF/50V</text>
<text x="210.1" y="57.5">1</text>
<text x="210.1" y="59.4">1</text>
<text x="210.1" y="55.5">1</text>
<text x="219.5" y="57.5">2</text>
<text x="219.5" y="59.4">2</text>
<text x="219.5" y="55.5">2</text>
<text x="76.7" y="61.3">2180PF/50V</text>
<text x="76.7" y="65.2">2180PF/50V</text>
<text x="210.1" y="61.3">1</text>
<text x="219.5" y="61.3">2</text>
<text x="76.7" y="69.1">2180PF/50V</text>
<text x="76.7" y="80.6">2180PF/50V</text>
<text x="76.7" y="88.4">2180PF/50V</text>
<text x="76.7" y="84.5">2180PF/50V</text>
<text x="76.7" y="92.2">2180PF/50V</text>
<text x="50" y="130.6">+3VSUS</text>
<text x="140.8" y="130.6">+3VSUS</text>
<text x="165.6" y="128" transform="rotate(-90 165.6 128)">1</text>
<text x="198.5" y="127">1</text>
<text x="207.9" y="127">2</text>
<text x="53.7" y="135.7" transform="rotate(-90 53.7 135.7)">1</text>
<text x="144.4" y="135.7" transform="rotate(-90 144.4 135.7)">1</text>
<text x="165.6" y="137.5" transform="rotate(-90 165.6 137.5)">2</text>
<text x="225.7" y="134.4">+3VSUS</text>
<text x="57.7" y="138.3">+3VSUS</text>
<text x="100.2" y="138.3">+3VSUS</text>
<text x="131.1" y="140.2">+3VSUS</text>
<text x="163.9" y="142.5">GND</text>
<text x="229.3" y="139.6" transform="rotate(-90 229.3 139.6)">1</text>
<text x="36.3" y="146.3">1</text>
<text x="45.8" y="146.3">2</text>
<text x="53.7" y="145.2" transform="rotate(-90 53.7 145.2)">2</text>
<text x="65.3" y="146.3">3</text>
<text x="65.3" y="144.4">4</text>
<text x="82.5" y="144.4">1</text>
<text x="82.5" y="146.3">2</text>
<text x="92.3" y="149.2" transform="rotate(-90 92.3 149.2)">1</text>
<text x="92.7" y="145.2">GND</text>
<text x="109.7" y="144.4">1</text>
<text x="109.7" y="146.3">2</text>
<text x="109.7" y="148.2">3</text>
<text x="126.9" y="148.2">6</text>
<text x="126.9" y="146.3">7</text>
<text x="126.9" y="144.4">8</text>
<text x="137.1" y="149.1">GND</text>
<text x="144.4" y="145.2" transform="rotate(-90 144.4 145.2)">2</text>
<text x="152.1" y="146.3">1</text>
<text x="157.8" y="146.3">2</text>
<text x="166.1" y="147.2">GND</text>
<text x="188.6" y="148.2">3</text>
<text x="229.3" y="149.1" transform="rotate(-90 229.3 149.1)">2</text>
<text x="109.7" y="150.2">4</text>
<text x="126.9" y="150.2">5</text>
<text x="150.2" y="150.2">1</text>
<text x="159.7" y="150.2">2</text>
<text x="188.6" y="150.2">2</text>
<text x="188.6" y="152.1">1</text>
<text x="229.3" y="153.1" transform="rotate(-90 229.3 153.1)">1</text>
<text x="241" y="154">1</text>
<text x="241" y="150.2">1</text>
<text x="250.4" y="154">2</text>
<text x="250.4" y="150.2">2</text>
<text x="92.3" y="158.7" transform="rotate(-90 92.3 158.7)">2</text>
<text x="175.5" y="161.8">GND</text>
<text x="229.3" y="158.7" transform="rotate(-90 229.3 158.7)">2</text>
<text x="90.6" y="163.7">GND</text>
<text x="98.3" y="163.7">GND</text>
<text x="227.6" y="163.7">GND</text>
<text x="225.9" y="168.6">&lt;Variant Name&gt;</text>
<text x="228.4" y="181.1">Size</text>
<text x="235.4" y="181.1">Project Name</text>
<text x="288.8" y="181.3">Rev</text>
<text x="225.9" y="186.9">Date:</text>
<text x="264.5" y="186.9">Sheet</text>
<text x="279.9" y="186.9">of</text>
</g>
<g font-size="1.7" fill="#00f">
<text x="50.6" y="15.1">TTXD2</text>
<text x="50.6" y="17">RRTS2#</text>
<text x="92.7" y="15.1">DDTR2#</text>
<text x="93.1" y="17">RRXD2</text>
<text x="50.6" y="20.9">DDSR2#</text>
<text x="106.6" y="19.9">O_COM2_RXD2</text>
<text x="123.4" y="19.9">30</text>
<text x="27.9" y="27.7">30</text>
<text x="28" y="30">30</text>
<text x="28" y="24.2">30</text>
<text x="33.6" y="27.7">O_COM2_RTS2#</text>
<text x="33.8" y="30">O_COM2_DCD2#</text>
<text x="33.8" y="24.2">O_COM2_DSR2#</text>
<text x="93.1" y="24.7">CCTS2#</text>
<text x="108.5" y="29.6">O_COM2_DTR2#</text>
<text x="108.5" y="27.7">O_COM2_CTS2#</text>
<text x="126.1" y="27.7">30</text>
<text x="126.3" y="29.6">30</text>
<text x="50.6" y="30.5">DDCD2#</text>
<text x="93.1" y="34.4">RRI2#</text>
<text x="108.5" y="31.5">O_COM2_TXD2</text>
<text x="108.5" y="33.4">O_COM2_RI2#</text>
<text x="124.5" y="33.4">30</text>
<text x="124.9" y="31.5">30</text>
<text x="60.3" y="57.5">DDSR2# C481</text>
<text x="60.3" y="65.2">RRTS2# C501</text>
<text x="60.3" y="61.4">CCTS2# C491</text>
<text x="60.3" y="69.1">RRI2#</text>
<text x="60.3" y="80.7">DDCD2# C521</text>
<text x="60.3" y="88.4">DDTR2# C541</text>
<text x="60.3" y="84.5">RRXD2</text>
<text x="60.3" y="92.3">TTXD2</text>
<text x="177.8" y="148.1">C</text>
<text x="178" y="146.2">3</text>
<text x="170.5" y="150">1 B</text>
<text x="178" y="153.7">E</text>
<text x="178" y="155.6">2</text>
<text x="228.2" y="183.9">Custom</text>
<text x="288.6" y="184">R1.00</text>
<text x="231.7" y="186.9">Monday, June 24, 2019</text>
<text x="274.1" y="186.9">33</text>
<text x="285.7" y="186.9">69</text>
</g>
<g font-size="1.7" fill="#00407f">
<text x="68.6" y="16.3">T3OUT</text>
<text x="78.2" y="16.3">T4OUT</text>
<text x="68.6" y="18.2">T1OUT</text>
<text x="68.6" y="20.1">T2OUT</text>
<text x="68.6" y="22.1">R2IN</text>
<text x="68.6" y="24">R2OUT</text>
<text x="78" y="20.1">R3OUT</text>
<text x="78.1" y="22.1">SHDN#</text>
<text x="80" y="18.2">R3IN</text>
<text x="81.6" y="24">EN</text>
<text x="68.6" y="25.9">T2IN</text>
<text x="68.6" y="27.8">T1IN</text>
<text x="68.6" y="29.8">R1OUT</text>
<text x="78" y="27.8">R4OUT</text>
<text x="80" y="25.9">R4IN</text>
<text x="80.2" y="29.8">T4IN</text>
<text x="68.6" y="31.7">R1IN</text>
<text x="68.6" y="33.6">GND</text>
<text x="68.6" y="35.6">VCC</text>
<text x="78" y="33.6">R5OUT</text>
<text x="80" y="35.6">R5IN</text>
<text x="80.2" y="31.7">T3IN</text>
<text x="68.6" y="37.5">C1+</text>
<text x="68.6" y="39.4">V+</text>
<text x="68.6" y="41.4">C1-</text>
<text x="80.7" y="41.4">C2+</text>
<text x="81.1" y="39.4">C2-</text>
<text x="82.3" y="37.5">V-</text>
<text x="68.6" y="147.5">MR# RESET#</text>
<text x="68.6" y="145.6">VCC</text>
<text x="76.2" y="145.6">GND</text>
<text x="113" y="145.6">A#</text>
<text x="113" y="147.5">B</text>
<text x="113" y="149.4">CLR#</text>
<text x="117.1" y="147.5">Rext/Cext</text>
<text x="120.9" y="145.6">VCC</text>
<text x="121.1" y="149.4">Cext</text>
<text x="113" y="151.4">GND</text>
<text x="123.2" y="151.4">Q</text>
</g>
<g font-size="1.7" fill="#00007f">
<text x="75.3" y="13">OU8</text>
<text x="13.5" y="28.6">0.1UF/16V</text>
<text x="14.5" y="24.8">C43</text>
<text x="29" y="36.4">C44</text>
<text x="40.6" y="36.4">0.1UF/16V</text>
<text x="44.4" y="38.3">C46</text>
<text x="56" y="38.3">0.1UF/16V13</text>
<text x="94.6" y="36.4">C45</text>
<text x="96.6" y="40.2">C47</text>
<text x="102.4" y="36.4">0.1UF/16V</text>
<text x="108.2" y="40.2">0.1UF/16V</text>
<text x="195.6" y="38.3">HEADER_1X4P</text>
<text x="72.4" y="44.4">ADM213EARSZ</text>
<text x="204.7" y="57.6">R45</text>
<text x="204.7" y="59.5">R46</text>
<text x="204.7" y="55.7">R44</text>
<text x="222" y="57.6">10KOhm</text>
<text x="222" y="59.5">10KOhm</text>
<text x="222" y="55.7">10KOhm</text>
<text x="204.7" y="61.5">R47</text>
<text x="222" y="61.5">10KOhm</text>
<text x="67.6" y="69.2">C511</text>
<text x="67.6" y="84.6">C531</text>
<text x="67.6" y="92.3">C551</text>
<text x="175.7" y="113.6">MINI_JUMPER</text>
<text x="200.8" y="125.1">R48</text>
<text x="168" y="130.6">R49</text>
<text x="200.8" y="127.1">0Ohm</text>
<text x="168" y="132.9">100KOhm</text>
<text x="44.4" y="138.7">R50</text>
<text x="44.4" y="141">100KOhm</text>
<text x="67.6" y="142.5">U4</text>
<text x="112" y="142.5">U5</text>
<text x="146.8" y="138.3">R51</text>
<text x="146.8" y="140.6">100KOhm</text>
<text x="154.5" y="142.5">C56</text>
<text x="231.7" y="142.5">R52</text>
<text x="154.5" y="144.4">2.2UF/16V</text>
<text x="231.7" y="144.9">10KOhm</text>
<text x="243.3" y="146.4">R56</text>
<text x="243.3" y="148.3">33Ohm</text>
<text x="38.6" y="150.2">R53</text>
<text x="38.6" y="152.2">0Ohm</text>
<text x="67.6" y="150.2">FP6811-29CC8GTR</text>
<text x="86.9" y="154.1">R54</text>
<text x="111.8" y="154.7">SN74LVC1G123DCTR</text>
<text x="154.5" y="154.1">R55</text>
<text x="168" y="154.1">Q1</text>
<text x="83.1" y="156">100KOhm</text>
<text x="154.5" y="156">1KOhm</text>
<text x="168" y="156">PMBS3904</text>
<text x="183.4" y="156">HEADER_1X3P</text>
<text x="231.7" y="158">C57</text>
<text x="231.7" y="159.9">0.1UF/16V</text>
<text x="243.3" y="158">R57</text>
<text x="243.3" y="159.9">33Ohm</text>
</g>
<g font-size="1.7" fill="#f00">
<text x="202.9" y="28.4">DIO_I#1</text>
<text x="220.5" y="29.6">DIO_I#1</text>
<text x="231.1" y="29.6">30</text>
<text x="203.1" y="30.3">DIO_I#2</text>
<text x="203.1" y="32.2">DIO_O#1</text>
<text x="203.1" y="34.2">DIO_O#2</text>
<text x="220.5" y="31.5">DIO_I#2</text>
<text x="220.5" y="35.4">DIO_O#2</text>
<text x="220.5" y="33.4">DIO_O#1</text>
<text x="231.1" y="31.5">30</text>
<text x="231.9" y="35.4">30</text>
<text x="231.9" y="33.4">30</text>
<text x="42.1" y="58.5">32</text>
<text x="47.9" y="58.5">DDSR2#</text>
<text x="195.4" y="57.3">DIO_I#2</text>
<text x="195.4" y="55.4">DIO_I#1</text>
<text x="195.4" y="59.3">DIO_O#1</text>
<text x="42.1" y="62.4">32</text>
<text x="47.9" y="62.4">CCTS2#</text>
<text x="195.4" y="61.2">DIO_O#2</text>
<text x="42.1" y="66.3">32</text>
<text x="42.1" y="70.1">32</text>
<text x="47.9" y="66.3">RRTS2#</text>
<text x="47.9" y="70.1">RRI2#</text>
<text x="42.1" y="81.7">32</text>
<text x="47.9" y="81.7">DDCD2#</text>
<text x="42.1" y="85.6">32</text>
<text x="42.1" y="89.5">32</text>
<text x="47.9" y="85.6">RRXD2</text>
<text x="47.9" y="89.5">DDTR2#</text>
<text x="42.1" y="93.3">32</text>
<text x="47.9" y="93.3">TTXD2</text>
<text x="170.3" y="126.8">AT_DET#</text>
<text x="212.8" y="128.1">ATMODE_DET#</text>
<text x="229.4" y="128.1">30</text>
<text x="3.7" y="147.4">12,20,26,30,60,61</text>
<text x="22.1" y="147.4">O_RSMRST#</text>
<text x="193.5" y="150">FB_PWSIN#_R</text>
<text x="193.5" y="151.9">F_PWRBTN#</text>
<text x="207" y="153.2">F_PWRBTN#</text>
<text x="221.7" y="153.2">44</text>
<text x="257.2" y="155.1">O_PWRBTN#</text>
<text x="257.2" y="151.2">PWRBTN#</text>
<text x="269.7" y="151.2">30</text>
<text x="272" y="155.1">12,20,30</text>
<text x="227.1" y="178.4">ASUSTEK COMPUTER INC</text>
</g>
<text font-size="1.7" fill="#f0f" x="233.4" y="51.4">+5V</text>
<g font-size="1.7" fill="#00ff7f">
<text x="48.3" y="148.3">/X</text>
<text x="231.7" y="148.3">/X</text>
<text x="243.3" y="156">/X</text>
</g>
</svg>
